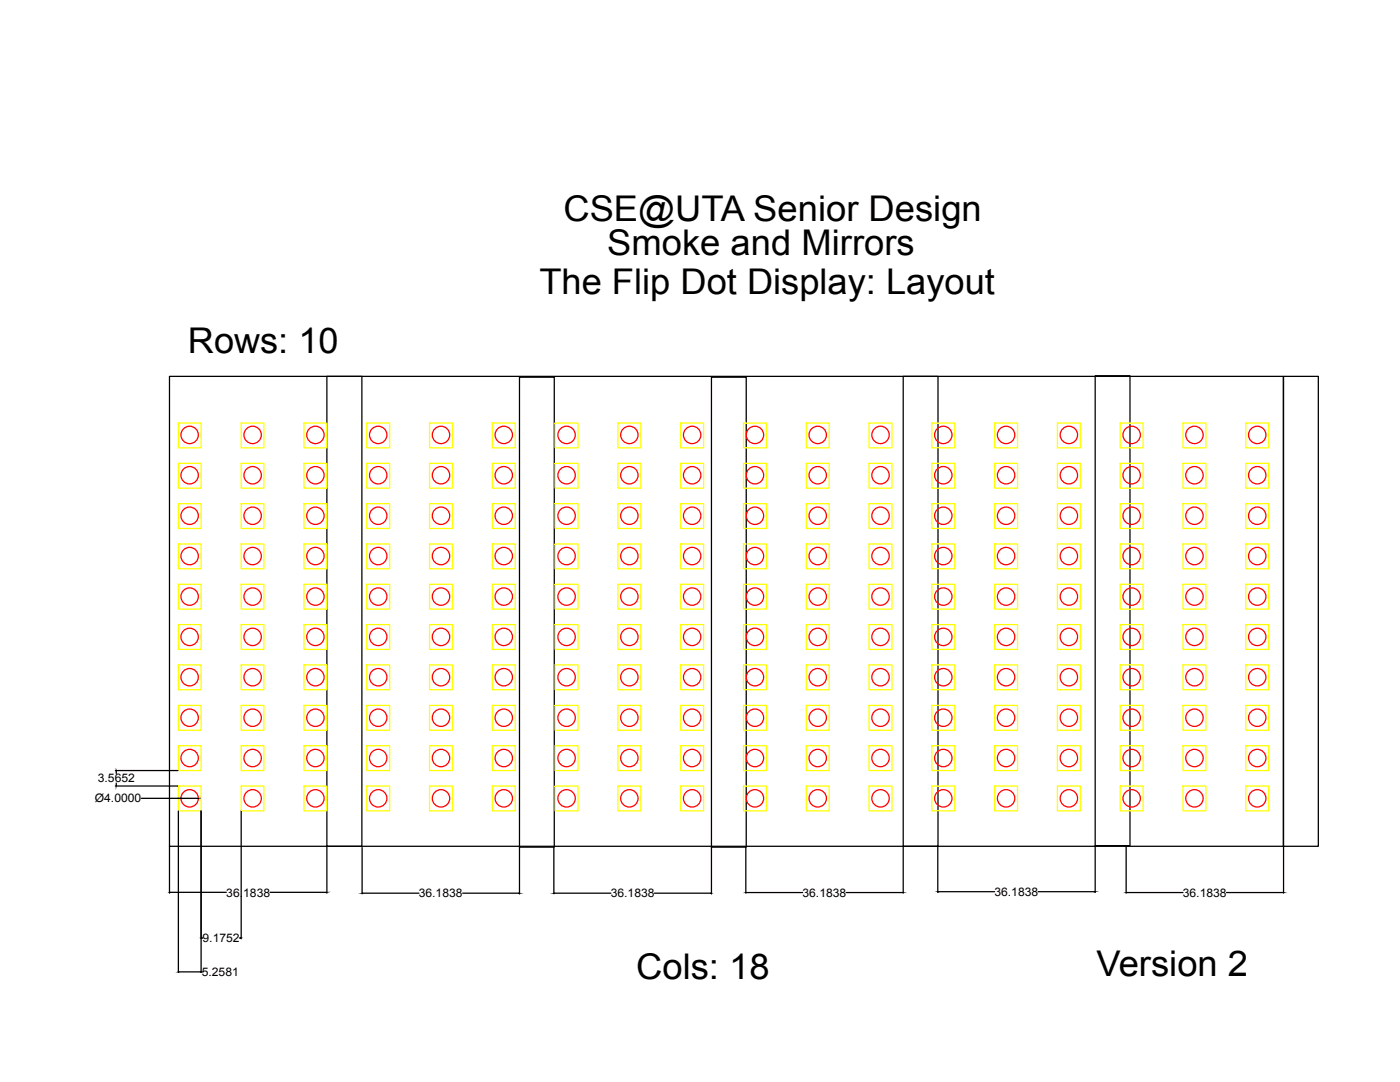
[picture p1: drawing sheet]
<svg xmlns="http://www.w3.org/2000/svg" width="279mm" height="216mm" viewBox="0 0 279 216" stroke-linecap="round" stroke-linejoin="round" font-family="sans-serif">
<g fill="none" stroke="#000" stroke-width=".25">
<path d="M33.8 75.1h222.3v93.8h-222.3zM65.2 75.1h7v93.8h-7zM103.7 75.3h6.9v93.7h-6.9zM142 75.3h6.9v93.7h-6.9zM180.3 75.1h6.9v93.8h-6.9zM218.6 75h6.9v93.7h-6.9zM256.2 75.1h6.9v93.8h-6.9zM23 156.8h12.5M23 153.8h12.5M23.2 153.9v.4M23.2 156.3v.4M28.2 159.3h7.9"/>
<path d="M36.3 159.3h3.2M33.8 168.9v9.3M34 178.1h11.2M35.6 161.8v32.3M40.1 161.8v32.3M48.1 161.8v25.5M53.9 178.1h11.2M65.2 168.9v9.3M72.3 169.1v9.3M72.4 178.2h11.2M92.3 178.2h11.2M103.7 169.1v9.3"/>
<path d="M110.5 169.1v9.3M110.7 178.2h11.2M130.6 178.2h11.2M142 169.1v9.3M148.8 169v9.2M149 178.1h11.2M168.9 178.1h11.2M180.3 169v9.2M187.2 168.8v9.3M187.3 177.9h11.2M207.2 177.9h11.2M218.6 168.8v9.3"/>
<path d="M224.7 169v9.2M224.9 178.1h11.2M244.8 178.1h11.2M256.2 169v9.2M35.7 193.9h4.3M40.1 193.9h.2M40.3 187.2h.2M47.8 187.2h.2"/>
</g>
<g fill="#000" stroke="#000" stroke-width=".2">
<path d="M23.2 156.7v.1zM23.2 153.8v.1zM36.1 159.3h.2zM39.5 159.3h.1zM33.8 178.1l.2-.1zM65.1 178.1h.1zM72.3 178.2h.1zM103.5 178.2h.2zM110.5 178.2h.2zM141.8 178.2h.2zM148.8 178.1h.2zM180.1 178.1h.2z"/>
<path d="M187.2 177.9l.1 .1zM218.4 177.9h.2zM224.7 178.1h.2zM256 178.1h.2zM35.6 193.9h.1zM40 193.9h.1zM40.1 187.2l.2-.1zM48 187.1l.1 .1z"/>
</g>
<g fill="none" stroke="#f00" stroke-width=".25">
<circle cx="37.8" cy="86.8" r="1.74"/>
<circle cx="37.8" cy="94.8" r="1.74"/>
<circle cx="50.4" cy="94.8" r="1.74"/>
<circle cx="50.4" cy="86.8" r="1.74"/>
<circle cx="62.9" cy="94.8" r="1.74"/>
<circle cx="62.9" cy="86.8" r="1.74"/>
<circle cx="75.5" cy="94.8" r="1.74"/>
<circle cx="75.5" cy="86.8" r="1.74"/>
<circle cx="88" cy="94.8" r="1.74"/>
<circle cx="88" cy="86.8" r="1.74"/>
<circle cx="100.5" cy="94.8" r="1.74"/>
<circle cx="100.5" cy="86.8" r="1.74"/>
<circle cx="113.1" cy="94.8" r="1.74"/>
<circle cx="113.1" cy="86.8" r="1.74"/>
<circle cx="125.6" cy="94.8" r="1.74"/>
<circle cx="125.6" cy="86.8" r="1.74"/>
<circle cx="138.1" cy="86.8" r="1.74"/>
<circle cx="138.1" cy="94.8" r="1.74"/>
<circle cx="150.7" cy="86.8" r="1.74"/>
<circle cx="150.7" cy="94.8" r="1.74"/>
<circle cx="163.2" cy="86.8" r="1.74"/>
<circle cx="163.2" cy="94.8" r="1.74"/>
<circle cx="175.7" cy="94.8" r="1.74"/>
<circle cx="175.7" cy="86.8" r="1.74"/>
<circle cx="188.3" cy="94.8" r="1.74"/>
<circle cx="188.3" cy="86.8" r="1.74"/>
<circle cx="200.8" cy="94.8" r="1.74"/>
<circle cx="200.8" cy="86.8" r="1.74"/>
<circle cx="213.3" cy="94.8" r="1.74"/>
<circle cx="213.3" cy="86.8" r="1.74"/>
<circle cx="225.8" cy="94.8" r="1.74"/>
<circle cx="225.8" cy="86.8" r="1.74"/>
<circle cx="238.4" cy="86.8" r="1.74"/>
<circle cx="238.4" cy="94.8" r="1.74"/>
<circle cx="250.9" cy="94.8" r="1.74"/>
<circle cx="250.9" cy="86.8" r="1.74"/>
<circle cx="37.8" cy="111" r="1.74"/>
<circle cx="37.8" cy="119" r="1.74"/>
<circle cx="37.8" cy="102.9" r="1.74"/>
<circle cx="50.4" cy="119" r="1.74"/>
<circle cx="50.4" cy="102.9" r="1.74"/>
<circle cx="50.4" cy="111" r="1.74"/>
<circle cx="62.9" cy="111" r="1.74"/>
<circle cx="62.9" cy="119" r="1.74"/>
<circle cx="62.9" cy="102.9" r="1.74"/>
<circle cx="75.5" cy="119" r="1.74"/>
<circle cx="75.5" cy="102.9" r="1.74"/>
<circle cx="75.5" cy="111" r="1.74"/>
<circle cx="88" cy="111" r="1.74"/>
<circle cx="88" cy="119" r="1.74"/>
<circle cx="88" cy="102.9" r="1.74"/>
<circle cx="100.5" cy="111" r="1.74"/>
<circle cx="100.5" cy="119" r="1.74"/>
<circle cx="100.5" cy="102.9" r="1.74"/>
<circle cx="113.1" cy="111" r="1.74"/>
<circle cx="113.1" cy="119" r="1.74"/>
<circle cx="113.1" cy="102.9" r="1.74"/>
<circle cx="125.6" cy="119" r="1.74"/>
<circle cx="125.6" cy="111" r="1.74"/>
<circle cx="125.6" cy="102.9" r="1.74"/>
<circle cx="138.1" cy="119" r="1.74"/>
<circle cx="138.1" cy="102.9" r="1.74"/>
<circle cx="138.1" cy="111" r="1.74"/>
<circle cx="150.7" cy="111" r="1.74"/>
<circle cx="150.7" cy="119" r="1.74"/>
<circle cx="150.7" cy="102.9" r="1.74"/>
<circle cx="163.2" cy="119" r="1.74"/>
<circle cx="163.2" cy="111" r="1.74"/>
<circle cx="163.2" cy="102.9" r="1.74"/>
<circle cx="175.7" cy="111" r="1.74"/>
<circle cx="175.7" cy="102.9" r="1.74"/>
<circle cx="175.7" cy="119" r="1.74"/>
<circle cx="188.3" cy="119" r="1.74"/>
<circle cx="188.3" cy="111" r="1.74"/>
<circle cx="188.3" cy="102.9" r="1.74"/>
<circle cx="200.8" cy="119" r="1.74"/>
<circle cx="200.8" cy="111" r="1.74"/>
<circle cx="200.8" cy="102.9" r="1.74"/>
<circle cx="213.3" cy="119" r="1.74"/>
<circle cx="213.3" cy="102.9" r="1.74"/>
<circle cx="213.3" cy="111" r="1.74"/>
<circle cx="225.8" cy="119" r="1.74"/>
<circle cx="225.8" cy="102.9" r="1.74"/>
<circle cx="225.8" cy="111" r="1.74"/>
<circle cx="238.4" cy="111" r="1.74"/>
<circle cx="238.4" cy="119" r="1.74"/>
<circle cx="238.4" cy="102.9" r="1.74"/>
<circle cx="250.9" cy="111" r="1.74"/>
<circle cx="250.9" cy="119" r="1.74"/>
<circle cx="250.9" cy="102.9" r="1.74"/>
<circle cx="37.8" cy="135.1" r="1.74"/>
<circle cx="37.8" cy="127.1" r="1.74"/>
<circle cx="50.4" cy="135.1" r="1.74"/>
<circle cx="50.4" cy="127.1" r="1.74"/>
<circle cx="62.9" cy="127.1" r="1.74"/>
<circle cx="62.9" cy="135.1" r="1.74"/>
<circle cx="75.5" cy="127.1" r="1.74"/>
<circle cx="75.5" cy="135.1" r="1.74"/>
<circle cx="88" cy="135.1" r="1.74"/>
<circle cx="88" cy="127.1" r="1.74"/>
<circle cx="100.5" cy="127.1" r="1.74"/>
<circle cx="100.5" cy="135.1" r="1.74"/>
<circle cx="113.1" cy="127.1" r="1.74"/>
<circle cx="113.1" cy="135.1" r="1.74"/>
<circle cx="125.6" cy="135.1" r="1.74"/>
<circle cx="125.6" cy="127.1" r="1.74"/>
<circle cx="138.1" cy="127.1" r="1.74"/>
<circle cx="138.1" cy="135.1" r="1.74"/>
<circle cx="150.7" cy="135.1" r="1.74"/>
<circle cx="150.7" cy="127.1" r="1.74"/>
<circle cx="163.2" cy="135.1" r="1.74"/>
<circle cx="163.2" cy="127.1" r="1.74"/>
<circle cx="175.7" cy="127.1" r="1.74"/>
<circle cx="175.7" cy="135.1" r="1.74"/>
<circle cx="188.3" cy="135.1" r="1.74"/>
<circle cx="188.3" cy="127.1" r="1.74"/>
<circle cx="200.8" cy="135.1" r="1.74"/>
<circle cx="200.8" cy="127.1" r="1.74"/>
<circle cx="213.3" cy="127.1" r="1.74"/>
<circle cx="213.3" cy="135.1" r="1.74"/>
<circle cx="225.8" cy="127.1" r="1.74"/>
<circle cx="225.8" cy="135.1" r="1.74"/>
<circle cx="238.4" cy="135.1" r="1.74"/>
<circle cx="238.4" cy="127.1" r="1.74"/>
<circle cx="250.9" cy="135.1" r="1.74"/>
<circle cx="250.9" cy="127.1" r="1.74"/>
<circle cx="37.8" cy="143.2" r="1.74"/>
<circle cx="37.8" cy="151.3" r="1.74"/>
<circle cx="37.8" cy="159.3" r="1.74"/>
<circle cx="50.4" cy="159.3" r="1.74"/>
<circle cx="50.4" cy="151.3" r="1.74"/>
<circle cx="50.4" cy="143.2" r="1.74"/>
<circle cx="62.9" cy="143.2" r="1.74"/>
<circle cx="62.9" cy="159.3" r="1.74"/>
<circle cx="62.9" cy="151.3" r="1.74"/>
<circle cx="75.5" cy="159.3" r="1.74"/>
<circle cx="75.5" cy="151.3" r="1.74"/>
<circle cx="75.5" cy="143.2" r="1.74"/>
<circle cx="88" cy="159.3" r="1.74"/>
<circle cx="88" cy="151.3" r="1.74"/>
<circle cx="88" cy="143.2" r="1.74"/>
<circle cx="100.5" cy="151.3" r="1.74"/>
<circle cx="100.5" cy="159.3" r="1.74"/>
<circle cx="100.5" cy="143.2" r="1.74"/>
<circle cx="113.1" cy="143.2" r="1.74"/>
<circle cx="113.1" cy="159.3" r="1.74"/>
<circle cx="113.1" cy="151.3" r="1.74"/>
<circle cx="125.6" cy="159.3" r="1.74"/>
<circle cx="125.6" cy="151.3" r="1.74"/>
<circle cx="125.6" cy="143.2" r="1.74"/>
<circle cx="138.1" cy="143.2" r="1.74"/>
<circle cx="138.1" cy="151.3" r="1.74"/>
<circle cx="138.1" cy="159.3" r="1.74"/>
<circle cx="150.7" cy="159.3" r="1.74"/>
<circle cx="150.7" cy="151.3" r="1.74"/>
<circle cx="150.7" cy="143.2" r="1.74"/>
<circle cx="163.2" cy="159.3" r="1.74"/>
<circle cx="163.2" cy="151.3" r="1.74"/>
<circle cx="163.2" cy="143.2" r="1.74"/>
<circle cx="175.7" cy="143.2" r="1.74"/>
<circle cx="175.7" cy="159.3" r="1.74"/>
<circle cx="175.7" cy="151.3" r="1.74"/>
<circle cx="188.3" cy="143.2" r="1.74"/>
<circle cx="188.3" cy="159.3" r="1.74"/>
<circle cx="188.3" cy="151.3" r="1.74"/>
<circle cx="200.8" cy="143.2" r="1.74"/>
<circle cx="200.8" cy="159.3" r="1.74"/>
<circle cx="200.8" cy="151.3" r="1.74"/>
<circle cx="213.3" cy="143.2" r="1.74"/>
<circle cx="213.3" cy="159.3" r="1.74"/>
<circle cx="213.3" cy="151.3" r="1.74"/>
<circle cx="225.8" cy="143.2" r="1.74"/>
<circle cx="225.8" cy="159.3" r="1.74"/>
<circle cx="225.8" cy="151.3" r="1.74"/>
<circle cx="238.4" cy="159.3" r="1.74"/>
<circle cx="238.4" cy="151.3" r="1.74"/>
<circle cx="238.4" cy="143.2" r="1.74"/>
<circle cx="250.9" cy="159.3" r="1.74"/>
<circle cx="250.9" cy="151.3" r="1.74"/>
<circle cx="250.9" cy="143.2" r="1.74"/>
</g>
<g fill="none" stroke="#ff0" stroke-width=".25">
<path d="M35.6 92.5h4.5v4.9h-4.5zM35.6 84.4h4.5v5h-4.5zM48.1 92.5h4.6v4.9h-4.6zM48.1 84.4h4.6v5h-4.6zM60.7 92.5h4.5v4.9h-4.5zM60.7 84.4h4.5v5h-4.5zM73.2 92.5h4.6v4.9h-4.6zM73.2 84.4h4.6v5h-4.6zM85.7 92.5h4.6v4.9h-4.6zM85.7 84.4h4.6v5h-4.6zM98.3 92.5h4.5v4.9h-4.5zM98.3 84.4h4.5v5h-4.5z"/>
<path d="M110.8 92.5h4.6v4.9h-4.6zM110.8 84.4h4.6v5h-4.6zM123.3 92.5h4.6v4.9h-4.6zM123.3 84.4h4.6v5h-4.6zM135.8 92.5h4.6v4.9h-4.6zM135.8 84.4h4.6v5h-4.6zM148.4 92.5h4.6v4.9h-4.6zM148.4 84.4h4.6v5h-4.6zM160.9 92.5h4.6v4.9h-4.6zM160.9 84.4h4.6v5h-4.6zM173.4 92.5h4.6v4.9h-4.6zM173.4 84.4h4.6v5h-4.6z"/>
<path d="M186 92.5h4.5v4.9h-4.5zM186 84.4h4.5v5h-4.5zM198.5 92.5h4.6v4.9h-4.6zM198.5 84.4h4.6v5h-4.6zM211 92.5h4.6v4.9h-4.6zM211 84.4h4.6v5h-4.6zM223.6 92.5h4.5v4.9h-4.5zM223.6 84.4h4.5v5h-4.5zM236.1 92.5h4.6v4.9h-4.6zM236.1 84.4h4.6v5h-4.6zM248.6 92.5h4.6v4.9h-4.6zM248.6 84.4h4.6v5h-4.6z"/>
<path d="M35.6 116.6h4.5v4.9h-4.5zM35.6 108.5h4.5v5h-4.5zM35.6 100.5h4.5v5h-4.5zM48.1 116.6h4.6v4.9h-4.6zM48.1 108.5h4.6v5h-4.6zM48.1 100.5h4.6v5h-4.6zM60.7 116.6h4.5v4.9h-4.5zM60.7 108.5h4.5v5h-4.5zM60.7 100.5h4.5v5h-4.5zM73.2 116.6h4.6v4.9h-4.6zM73.2 108.5h4.6v5h-4.6zM73.2 100.5h4.6v5h-4.6z"/>
<path d="M85.7 116.6h4.6v4.9h-4.6zM85.7 108.5h4.6v5h-4.6zM85.7 100.5h4.6v5h-4.6zM98.3 116.6h4.5v4.9h-4.5zM98.3 108.5h4.5v5h-4.5zM98.3 100.5h4.5v5h-4.5zM110.8 116.6h4.6v4.9h-4.6zM110.8 108.5h4.6v5h-4.6zM110.8 100.5h4.6v5h-4.6zM123.3 116.6h4.6v4.9h-4.6zM123.3 108.5h4.6v5h-4.6zM123.3 100.5h4.6v5h-4.6z"/>
<path d="M135.8 116.6h4.6v4.9h-4.6zM135.8 108.5h4.6v5h-4.6zM135.8 100.5h4.6v5h-4.6zM148.4 116.6h4.6v4.9h-4.6zM148.4 108.5h4.6v5h-4.6zM148.4 100.5h4.6v5h-4.6zM160.9 116.6h4.6v4.9h-4.6zM160.9 108.5h4.6v5h-4.6zM160.9 100.5h4.6v5h-4.6zM173.4 116.6h4.6v4.9h-4.6zM173.4 108.5h4.6v5h-4.6zM173.4 100.5h4.6v5h-4.6z"/>
<path d="M186 116.6h4.5v4.9h-4.5zM186 108.5h4.5v5h-4.5zM186 100.5h4.5v5h-4.5zM198.5 116.6h4.6v4.9h-4.6zM198.5 108.5h4.6v5h-4.6zM198.5 100.5h4.6v5h-4.6zM211 116.6h4.6v4.9h-4.6zM211 108.5h4.6v5h-4.6zM211 100.5h4.6v5h-4.6zM223.6 116.6h4.5v4.9h-4.5zM223.6 108.5h4.5v5h-4.5zM223.6 100.5h4.5v5h-4.5z"/>
<path d="M236.1 116.6h4.6v4.9h-4.6zM236.1 108.5h4.6v5h-4.6zM236.1 100.5h4.6v5h-4.6zM248.6 116.6h4.6v4.9h-4.6zM248.6 108.5h4.6v5h-4.6zM248.6 100.5h4.6v5h-4.6zM35.6 132.7h4.5v4.9h-4.5zM35.6 124.6h4.5v5h-4.5zM48.1 132.7h4.6v4.9h-4.6zM48.1 124.6h4.6v5h-4.6zM60.7 132.7h4.5v4.9h-4.5zM60.7 124.6h4.5v5h-4.5z"/>
<path d="M73.2 132.7h4.6v4.9h-4.6zM73.2 124.6h4.6v5h-4.6zM85.7 132.7h4.6v4.9h-4.6zM85.7 124.6h4.6v5h-4.6zM98.3 132.7h4.5v4.9h-4.5zM98.3 124.6h4.5v5h-4.5zM110.8 132.7h4.6v4.9h-4.6zM110.8 124.6h4.6v5h-4.6zM123.3 132.7h4.6v4.9h-4.6zM123.3 124.6h4.6v5h-4.6zM135.8 132.7h4.6v4.9h-4.6zM135.8 124.6h4.6v5h-4.6z"/>
<path d="M148.4 132.7h4.6v4.9h-4.6zM148.4 124.6h4.6v5h-4.6zM160.9 132.7h4.6v4.9h-4.6zM160.9 124.6h4.6v5h-4.6zM173.4 132.7h4.6v4.9h-4.6zM173.4 124.6h4.6v5h-4.6zM186 132.7h4.5v4.9h-4.5zM186 124.6h4.5v5h-4.5zM198.5 132.7h4.6v4.9h-4.6zM198.5 124.6h4.6v5h-4.6zM211 132.7h4.6v4.9h-4.6zM211 124.6h4.6v5h-4.6z"/>
<path d="M223.6 132.7h4.5v4.9h-4.5zM223.6 124.6h4.5v5h-4.5zM236.1 132.7h4.6v4.9h-4.6zM236.1 124.6h4.6v5h-4.6zM248.6 132.7h4.6v4.9h-4.6zM248.6 124.6h4.6v5h-4.6zM35.6 156.8h4.5v5h-4.5zM35.6 148.8h4.5v5h-4.5zM35.6 140.8h4.5v4.9h-4.5zM48.1 156.8h4.6v5h-4.6zM48.1 148.8h4.6v5h-4.6zM48.1 140.8h4.6v4.9h-4.6z"/>
<path d="M60.7 156.8h4.5v5h-4.5zM60.7 148.8h4.5v5h-4.5zM60.7 140.8h4.5v4.9h-4.5zM73.2 156.8h4.6v5h-4.6zM73.2 148.8h4.6v5h-4.6zM73.2 140.8h4.6v4.9h-4.6zM85.7 156.8h4.6v5h-4.6zM85.7 148.8h4.6v5h-4.6zM85.7 140.8h4.6v4.9h-4.6zM98.3 156.8h4.5v5h-4.5zM98.3 148.8h4.5v5h-4.5zM98.3 140.8h4.5v4.9h-4.5z"/>
<path d="M110.8 156.8h4.6v5h-4.6zM110.8 148.8h4.6v5h-4.6zM110.8 140.8h4.6v4.9h-4.6zM123.3 156.8h4.6v5h-4.6zM123.3 148.8h4.6v5h-4.6zM123.3 140.8h4.6v4.9h-4.6zM135.8 156.8h4.6v5h-4.6zM135.8 148.8h4.6v5h-4.6zM135.8 140.8h4.6v4.9h-4.6zM148.4 156.8h4.6v5h-4.6zM148.4 148.8h4.6v5h-4.6zM148.4 140.8h4.6v4.9h-4.6z"/>
<path d="M160.9 156.8h4.6v5h-4.6zM160.9 148.8h4.6v5h-4.6zM160.9 140.8h4.6v4.9h-4.6zM173.4 156.8h4.6v5h-4.6zM173.4 148.8h4.6v5h-4.6zM173.4 140.8h4.6v4.9h-4.6zM186 156.8h4.5v5h-4.5zM186 148.8h4.5v5h-4.5zM186 140.8h4.5v4.9h-4.5zM198.5 156.8h4.6v5h-4.6zM198.5 148.8h4.6v5h-4.6zM198.5 140.8h4.6v4.9h-4.6z"/>
<path d="M211 156.8h4.6v5h-4.6zM211 148.8h4.6v5h-4.6zM211 140.8h4.6v4.9h-4.6zM223.6 156.8h4.5v5h-4.5zM223.6 148.8h4.5v5h-4.5zM223.6 140.8h4.5v4.9h-4.5zM236.1 156.8h4.6v5h-4.6zM236.1 148.8h4.6v5h-4.6zM236.1 140.8h4.6v4.9h-4.6zM248.6 156.8h4.6v5h-4.6zM248.6 148.8h4.6v5h-4.6zM248.6 140.8h4.6v4.9h-4.6z"/>
</g>
<g font-size="7.1">
<text x="112.4" y="44.2">CSE@UTA Senior Design</text>
<text x="121.2" y="50.9">Smoke and Mirrors</text>
<text x="107.7" y="58.8">The Flip Dot Display: Layout</text>
<text x="37.5" y="70.4">Rows: 10</text>
<text x="127" y="195.4">Cols: 18</text>
<text x="218.8" y="194.7">Version 2</text>
</g>
<g font-size="2.4">
<text x="18.9" y="160.1">Ø4.0000</text>
<text x="19.5" y="156.1">3.5652</text>
<text x="45.2" y="178.9">36.1838</text>
<text x="83.6" y="179.1">36.1838</text>
<text x="121.9" y="179.1">36.1838</text>
<text x="160.1" y="178.9">36.1838</text>
<text x="198.5" y="178.8">36.1838</text>
<text x="236.1" y="178.9">36.1838</text>
<text x="40.4" y="188">9.1752</text>
<text x="40.3" y="194.8">5.2581</text>
</g>
</svg>
